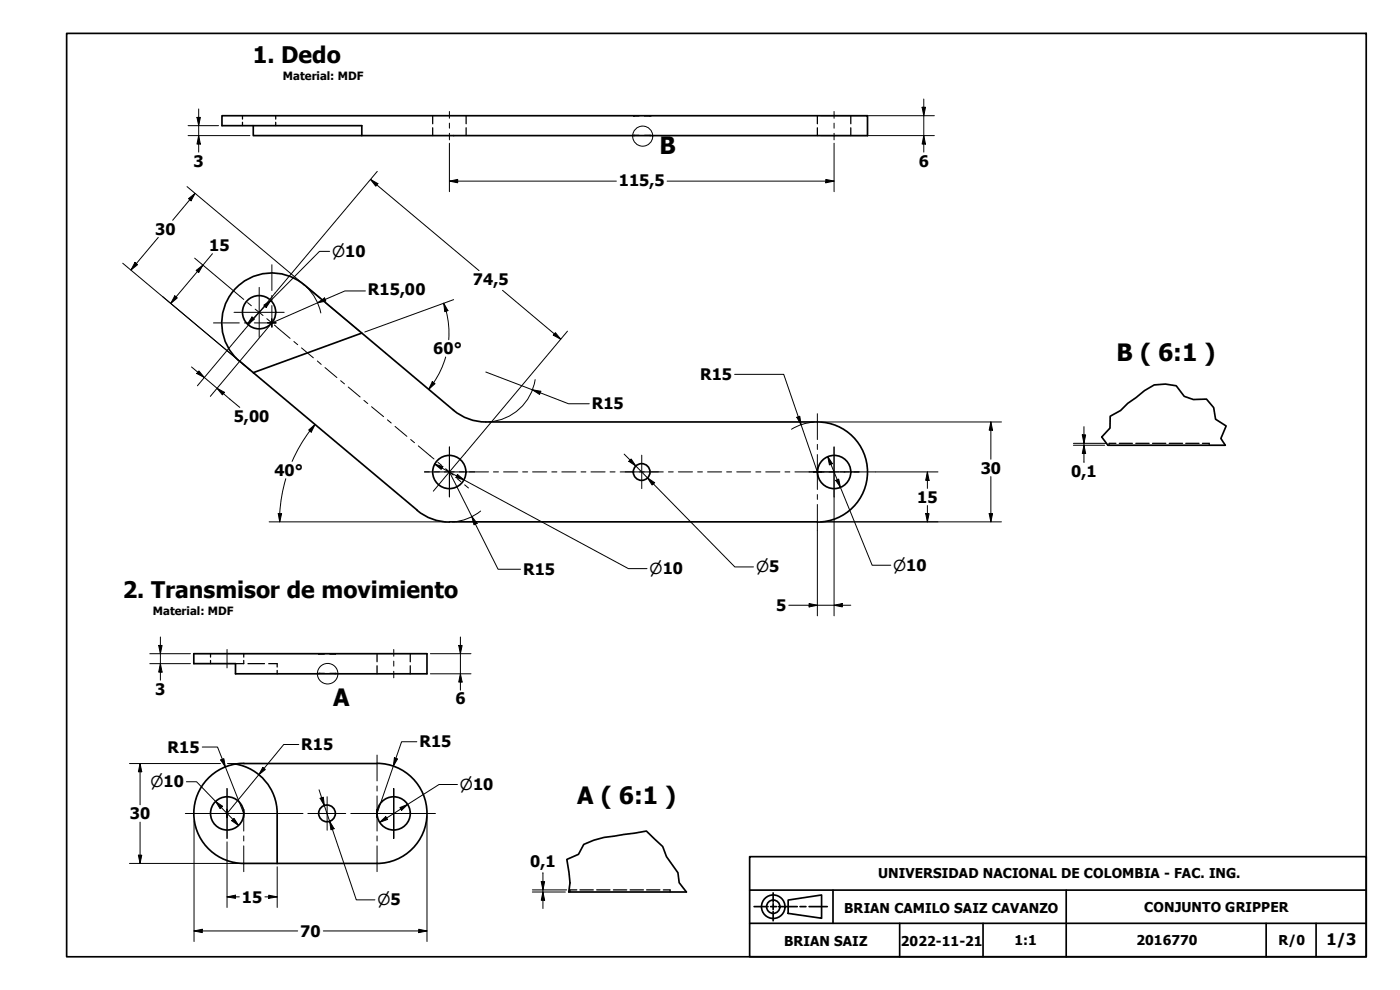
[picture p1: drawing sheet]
<svg xmlns="http://www.w3.org/2000/svg" width="420mm" height="297mm" viewBox="0 0 420 297" stroke-linecap="round" stroke-linejoin="round" font-family="sans-serif">
<!-- layer: Visible (ISO) -->
<g fill="none" stroke="#000" stroke-width=".51">
<path d="M76 37.7v3h32.6v-3h-42v-3h193.7v6h-151.7M108.6 99.9l-17.4-14.5a15 15 0 0 0-21.1 1.9 15 15 0 0 0 1.8 21.1M71.9 108.4l4.1 3.4M136.1 123.1a15 15 0 0 0 9.7 3.5h99.5M136.1 123.1l-27.5-23.2-32.6 11.9 49.2 41.3M245.3 126.6a15 15 0 0 1 15 15 15 15 0 0 1-15 15M332.5 133.6h35.2M125.2 153.1a15 15 0 0 0 9.6 3.5M134.9 156.6h110.4M58.2 196.1h69.9v6.1h-57.4v-3.1h-12.5zM62.8 233.2a15 15 0 0 1 10.4-4.2l40 .1a15 15 0 0 1 14.9 15 15 15 0 0 1-15 15h-39.9a15 15 0 0 1-14-9.5 15 15 0 0 1 3.6-16.4zM70.7 229.2a15 15 0 0 1 12.5 14.9v15"/>
<path d="M170.7 267.6h35.3"/>
<circle cx="77.8" cy="93.7" r="5"/>
<circle cx="134.8" cy="141.6" r="5"/>
<circle cx="192.6" cy="141.6" r="2.51"/>
<circle cx="250.3" cy="141.6" r="5"/>
<circle cx="68.2" cy="244" r="5"/>
<circle cx="98.1" cy="244" r="2.51"/>
<circle cx="118.1" cy="244" r="5"/>
</g>
<!-- layer: Hidden (ISO) -->
<g fill="none" stroke="#000" stroke-width=".38">
<path d="M72.8 34.7v1M72.8 36.7v1M82.7 34.7v1M82.7 36.7v1M129.9 34.7v2.4M129.9 38.3v2.4M139.9 34.7v2.4M139.9 38.3v2.4M190.1 34.8h1.7M193.4 34.8h1.7M245.3 34.7v2.4M245.3 38.3v2.4"/>
<path d="M255.3 34.7v2.4M255.3 38.3v2.4M190.1 40.6h1.7M193.4 40.6h1.7M332.9 133.4v.2M334.9 133h-2v.2M335.9 133h4M340.9 133h4M345.9 133h4M350.9 133h4M355.9 133h4M360.9 133h2v.2"/>
<path d="M362.9 133.4v.2M63.2 196.1v1.1M63.2 198.2v.9M73.2 198.2v.9h-2.5M73.2 196.1v1.1M74.4 199.1h5M80.6 199.1h2.6v1M95.6 196.1l1.7 .2M100.6 196.1l-1.6 .2M113.2 196.1v2.5M113.2 199.8v2.4M123.1 196.1v2.5"/>
<path d="M123.1 199.8v2.4M83.2 201.2v1M95.6 202h1.7M95.6 202.1v.1M99 202h1.6M100.6 202.1v.1M171.1 267.4v.2M173.1 267h-2v.2M174.1 267h4M179.1 267h4M184.1 267h4M189.1 267h4"/>
<path d="M194.1 267h4M199.1 267h2v.2M201.1 267.4v.2"/>
</g>
<g fill="#000">
<circle cx="190.1" cy="34.8" r=".19"/>
<circle cx="190.1" cy="34.7" r=".19"/>
<circle cx="195.1" cy="34.7" r=".19"/>
<circle cx="195.1" cy="34.8" r=".19"/>
<circle cx="190.1" cy="40.7" r=".19"/>
<circle cx="190.1" cy="40.6" r=".19"/>
<circle cx="195.1" cy="40.7" r=".19"/>
<circle cx="195.1" cy="40.6" r=".19"/>
<circle cx="95.6" cy="202" r=".19"/>
<circle cx="100.6" cy="202" r=".19"/>
</g>
<!-- layer: Break Line (ISO) -->
<path d="M332.5 133.6l-1.9-2.5 2.5-2.7 .1-3.5 3.1-1.7 2.2-2.2 5-3.8 2.9-1.7 3.4-.3 3.2 .5 2.4 3.2 2.7 1 4-.2 2.1 2.6 .6 3.5 3.2 2-1.6 3.8 1.3 2M170.7 267.6l.4-2.7-1-7 3.5-1.6 1.6-2.9 3-1.3 3.1-.8 12.7-1.9 4.9 4.6 1.1 3 3.5 4.9 .3 2.9 2.2 2.8" fill="none" stroke="#000" stroke-width=".51"/>
<!-- layer: Detail Boundary (ISO) -->
<g fill="none" stroke="#000" stroke-width=".3">
<circle cx="192.9" cy="40.8" r="3"/>
<circle cx="98.3" cy="202.1" r="3.1"/>
</g>
<!-- layer: Border (ISO) -->
<path d="M20 10h390v277.1h-390z" fill="none" stroke="#000" stroke-width=".51"/>
<!-- layer: Title (ISO) -->
<g fill="none" stroke="#000" stroke-width=".51">
<path d="M225 257h185v30.1h-185zM225 277h185M225 267.1h185M226.3 272h4.2M231.3 272h1.7M232 267.9v2.8M232 271.1v1.8M232 273.5v2.8M233.6 272h5.7M236.5 270.1l10.1-1.6v7l-10.1-1.4zM240.1 272h1.8M242.8 272h5.5"/>
<path d="M250 267.1v9.9M270 277v10.1M295 277v10.1M320 267.1v20M380 277v10.1M395 277v10.1"/>
<circle cx="232.1" cy="272.1" r="3.5"/>
<circle cx="232.1" cy="272.1" r="2"/>
</g>
<!-- layer: Dimension (ISO) -->
<g fill="none" stroke="#000" stroke-width=".3">
<path d="M56.5 37.7h9.1M59.1 35.2h1l-.5 2.5zM59.6 32.7v12.9M246.3 34.7h3.9M250.4 34.7h30M276.7 32.2h1l-.5 2.5zM277.2 29.7v15.9M56.1 56l40 33.5M56.5 40.7h18.5M56.6 59.6l1.9-1.6-1.2 2.2zM58.5 58l-6.7 8.1M59.6 40.7l.5 2.5h-1z"/>
<path d="M111.2 53.8l2.2 1.3-.6 .8zM111.2 53.8l32.6 27.4M113.2 51.4l-30.7 36.5M134.9 54.3l2.5-.5v1zM134.9 54.3h50.1M134.9 43v14.5M200.2 54.3h50.1M246.3 40.7h3.9M247.8 53.8l2.5 .5-2.5 .5zM250.3 43v14.5M250.4 40.7h30M277.2 40.7l.5 2.5h-1z"/>
<path d="M36.8 79l38.4 32.2-26.4-22.3M40.5 78.7l.8 .7-2 1.6zM47.5 71.2l-8.2 9.8M58.4 77.5l13.6 11.4M63.8 76.1l-12.6 14.9M98.9 75.4h-3l-21.7 21.9M52.5 88.8l.7 .6-2 1.6zM58.9 81.1l2-1.5-1.3 2.2zM73 99.4l-13.8 16.3M75.6 95.1l.7 .7-2.1 1.5zM79.2 91.6l2.1-1.4-1.4 2.1zM81 97.6l-17.9 21.3"/>
<path d="M92 86.1a15 15 0 0 1 4.3 7.8M95.3 90.9l2.1-1.5 .4 .9zM97.8 90.9l10 8.4M109.7 87.3h-6.2l-21.9 9.6M133.2 91l1.2 2.2-.9 .3zM133.2 91a26.2 26.2 0 0 1 1.5 10.9M136.1 89.9l-26.6 9.7M150.8 87.1l17.5 14.7M166.7 99.8l1.6 2-2.2-1.2zM170.3 99.4l-30.6 36.5M57.5 110.1l14.4 12.1M59.7 111.3l1.6 2-2.2-1.2z"/>
<path d="M65.2 116.5l2.2 1.2-.7 .8zM129.7 114.5l.9 .6-1.9 1.7zM130.2 114.8l-1.5 2M133.8 107.1a26.2 26.2 0 0 1-3.7 7.7M145.8 111.6l24.8 9.5h6.2M159.8 117l2.5 .4-.4 .9zM160.6 113.9a15 15 0 0 1-13.8 12.7M220.5 112.3h14.7l10.1 29.3M92.6 129l2-1.6-1.2 2.3zM93 129.3l-2.9 4.4-2.4 4.8M94.6 127.4l-1.6 1.9M130.4 139.2l2.5 .8-.5 .8z"/>
<path d="M130.4 139.2l58.2 31.4h5.6M187.3 136.3l7 7.1M188.7 138.4l.7-.7 1.4 2.1zM239.1 125.2l.9-.3 .4 2.5zM244.3 126.6a15 15 0 0 0-6.8 2.2M246.3 126.6h54.2M248.4 137l1.4 2.1-.9 .4zM248.4 137l13.3 32.6h5.6M297.4 126.6l.5 2.5h-1zM297.4 126.6v11.2M322.1 133h9.8M322.1 133.6h9.4"/>
<path d="M324.8 130.5h1l-.5 2.5zM325.3 133.6l.5 2.5h-1zM325.3 128v10.7M80.8 156.6h53.1M83.5 154.1h1l-.6 2.5zM84 154.1l-.1 2.5M85.8 143.6l-1.2 5.2-.6 5.3M134.9 141.6l14.6 29.2h6.7M137.3 142.4l2 1.6-2.5-.8zM141.6 155l1.6 2-1 .5zM144.2 153.3a15 15 0 0 1-8.4 3.3M194.3 143.4l2.2 1.4-.8 .7z"/>
<path d="M194.3 143.4l26.2 26.7h5.6M194.3 143.4l1.8 1.7M245.3 159.1v25.7M246.3 156.6h54.2M250.3 149.1v35.7M250.8 144.1l.9-.4 .5 2.5zM262.8 141.6h18.7M277.8 154.1h1l-.5 2.5zM278.3 141.6l.5 2.5h-1zM278.3 141.6v4.9M278.3 151.7v4.9M296.9 154.1h1l-.5 2.5z"/>
<path d="M297.4 143v13.6M45 196.1h12.1M45 199.1h12.1M47.6 193.7h1l-.5 2.4zM48.1 199.1l.5 2.6h-1zM48.1 191.1v13M129.2 196.1h12.2M137.7 193.7h1l-.5 2.4zM138.2 191.1v16M236.7 181.6h18.6M242.8 181.1l2.5 .5-2.5 .5zM250.3 181.6l2.5-.5v1z"/>
<path d="M129.2 202.2h12.2M138.2 202.2l.5 2.4h-1zM38.9 229.1h27.3M42 229.1l.5 2.5h-1zM42 229.1v12.4M55.9 234.6h3.1l12.6 13.1M60.7 224.1h4.6l7.9 20M66.2 228l1-.4 .4 2.5zM68.3 229.1h3.8M78.9 230.2l.7 .7-1.9 1.6zM89.7 223.4h-4.5l-17.1 20.7M95.8 237l3.1 9.4"/>
<path d="M96.1 239.5l.9-.3 .3 2.5zM118.4 227.4l.9 .3-1.3 2.2zM125.1 222.6h-4.6l-7.3 21.5M137.3 235.4h-5.5l-17.9 11.3M38.9 259.1h34.1M41.5 256.6h1l-.5 2.5zM42 246.7v12.4M58.2 246.3v36.2M64.7 240.5l2.1 1.4-.8 .7zM68.1 252.6v19.7M70.2 245.5l1.4 2.2-2.1-1.5zM73.3 259.1h8.9"/>
<path d="M98.9 246.4l1.4 2.3-1 .3zM98.9 246.4l8 23.6h5.6M98.9 246.4l.9 2.4M113.9 246.7l1.9-1.7 .5 .9zM120 242.3l2.4-1-1.9 1.8zM128.1 245.1v37.4M58.2 279.3l2.5-.5v1zM58.2 279.3h31.1M68.1 269.1l2.6-.5v.9zM68.1 269.1h3.7M79.5 269.1h3.7M80.6 268.6l2.6 .5-2.6 .4z"/>
<path d="M83.2 260.1v12.2M97 279.3h31.1M125.7 278.8l2.4 .5-2.4 .5zM159.8 267.6h9.9M159.8 267h10.3M162.4 264.5h1l-.5 2.5zM162.9 267.6l.5 2.5h-1zM162.9 261.9v10.7"/>
</g>
<g fill="#000">
<path d="M59.1 35.2h1l-.5 2.5z" fill-rule="evenodd"/>
<path d="M276.7 32.2h1l-.5 2.5z" fill-rule="evenodd"/>
<path d="M59.6 40.7l.5 2.5h-1z" fill-rule="evenodd"/>
<path d="M111.2 53.8l2.2 1.3-.6 .8z" fill-rule="evenodd"/>
<path d="M134.9 54.3l2.5-.5v1z" fill-rule="evenodd"/>
<path d="M247.8 53.8l2.5 .5-2.5 .5z" fill-rule="evenodd"/>
<path d="M277.2 40.7l.5 2.5h-1z" fill-rule="evenodd"/>
<path d="M40.5 78.7l.8 .7-2 1.6z" fill-rule="evenodd"/>
<path d="M56.6 59.6l1.9-1.6-1.2 2.2z" fill-rule="evenodd"/>
<path d="M52.5 88.8l.7 .6-2 1.6z" fill-rule="evenodd"/>
<path d="M58.9 81.1l2-1.5-1.3 2.2z" fill-rule="evenodd"/>
<path d="M75.6 95.1l.7 .7-2.1 1.5z" fill-rule="evenodd"/>
<path d="M79.2 91.6l2.1-1.4-1.4 2.1z" fill-rule="evenodd"/>
<path d="M95.3 90.9l2.1-1.5 .4 .9z" fill-rule="evenodd"/>
<path d="M133.2 91l1.2 2.2-.9 .3z" fill-rule="evenodd"/>
<path d="M59.7 111.3l1.6 2-2.2-1.2z" fill-rule="evenodd"/>
<path d="M65.2 116.5l2.2 1.2-.7 .8z" fill-rule="evenodd"/>
<path d="M129.7 114.5l.9 .6-1.9 1.7z" fill-rule="evenodd"/>
<path d="M159.8 117l2.5 .4-.4 .9z" fill-rule="evenodd"/>
<path d="M166.7 99.8l1.6 2-2.2-1.2z" fill-rule="evenodd"/>
<path d="M92.6 129l2-1.6-1.2 2.3z" fill-rule="evenodd"/>
<path d="M188.7 138.4l.7-.7 1.4 2.1z" fill-rule="evenodd"/>
<path d="M239.1 125.2l.9-.3 .4 2.5z" fill-rule="evenodd"/>
<path d="M248.4 137l1.4 2.1-.9 .4z" fill-rule="evenodd"/>
<path d="M297.4 126.6l.5 2.5h-1z" fill-rule="evenodd"/>
<path d="M324.8 130.5h1l-.5 2.5z" fill-rule="evenodd"/>
<path d="M325.3 133.6l.5 2.5h-1z" fill-rule="evenodd"/>
<path d="M83.5 154.1h1l-.6 2.5z" fill-rule="evenodd"/>
<path d="M130.4 139.2l2.5 .8-.5 .8z" fill-rule="evenodd"/>
<path d="M137.3 142.4l2 1.6-2.5-.8z" fill-rule="evenodd"/>
<path d="M141.6 155l1.6 2-1 .5z" fill-rule="evenodd"/>
<path d="M194.3 143.4l2.2 1.4-.8 .7z" fill-rule="evenodd"/>
<path d="M250.8 144.1l.9-.4 .5 2.5z" fill-rule="evenodd"/>
<path d="M277.8 154.1h1l-.5 2.5z" fill-rule="evenodd"/>
<path d="M278.3 141.6l.5 2.5h-1z" fill-rule="evenodd"/>
<path d="M296.9 154.1h1l-.5 2.5z" fill-rule="evenodd"/>
<path d="M47.6 193.7h1l-.5 2.4z" fill-rule="evenodd"/>
<path d="M137.7 193.7h1l-.5 2.4z" fill-rule="evenodd"/>
<path d="M242.8 181.1l2.5 .5-2.5 .5z" fill-rule="evenodd"/>
<path d="M250.3 181.6l2.5-.5v1z" fill-rule="evenodd"/>
<path d="M48.1 199.1l.5 2.6h-1z" fill-rule="evenodd"/>
<path d="M138.2 202.2l.5 2.4h-1z" fill-rule="evenodd"/>
<path d="M42 229.1l.5 2.5h-1z" fill-rule="evenodd"/>
<path d="M66.2 228l1-.4 .4 2.5z" fill-rule="evenodd"/>
<path d="M78.9 230.2l.7 .7-1.9 1.6z" fill-rule="evenodd"/>
<path d="M96.1 239.5l.9-.3 .3 2.5z" fill-rule="evenodd"/>
<path d="M118.4 227.4l.9 .3-1.3 2.2z" fill-rule="evenodd"/>
<path d="M41.5 256.6h1l-.5 2.5z" fill-rule="evenodd"/>
<path d="M64.7 240.5l2.1 1.4-.8 .7z" fill-rule="evenodd"/>
<path d="M70.2 245.5l1.4 2.2-2.1-1.5z" fill-rule="evenodd"/>
<path d="M98.9 246.4l1.4 2.3-1 .3z" fill-rule="evenodd"/>
<path d="M113.9 246.7l1.9-1.7 .5 .9z" fill-rule="evenodd"/>
<path d="M120 242.3l2.4-1-1.9 1.8z" fill-rule="evenodd"/>
<path d="M58.2 279.3l2.5-.5v1z" fill-rule="evenodd"/>
<path d="M68.1 269.1l2.6-.5v.9z" fill-rule="evenodd"/>
<path d="M80.6 268.6l2.6 .5-2.6 .4z" fill-rule="evenodd"/>
<path d="M125.7 278.8l2.4 .5-2.4 .5z" fill-rule="evenodd"/>
<path d="M162.4 264.5h1l-.5 2.5z" fill-rule="evenodd"/>
<path d="M162.9 267.6l.5 2.5h-1z" fill-rule="evenodd"/>
</g>
<!-- layer: Center Mark (ISO) -->
<g fill="none" stroke="#000" stroke-width=".3">
<path d="M81.6 79.4v7.8M64.1 96.9h7.7M70.2 93.7h15.1M73.3 96.9h1.6M76.3 96.9h5.3h-1.3M77.8 86.2v15M81.6 91.7v5.2v-1.2M81.6 98.2v-1.3v1.3M81.6 88.6v1.6M82.5 87.9l-9.5 11.5M82.9 96.9h-1.3h1.3M134.9 134.1v15"/>
<path d="M139.7 135.9l-9.7 11.5M192.6 136.6v10M245.3 136.4v5.2v-1.2M245.3 124.1v7.8M245.3 133.3v1.6M250.3 134.1v15M127.4 141.6h15M187.6 141.6h10M242.8 141.6h15M244.1 141.6h1.2h-1.2M245.3 142.9v-1.3v5.3M245.3 148.4v1.4"/>
<path d="M245.3 151.4v7.7M246.6 141.6h-1.3h5.3M252.1 141.6h1.5M255.1 141.6h7.7M68.1 236.6v15M98.2 239.1v10M113.2 238.8v5.3v-1.3M113.2 226.6v7.7M113.2 235.8v1.5M118.2 236.6v15zM55.6 244.1h7.8M60.6 244.1h15"/>
<path d="M64.9 244.1h1.5M66.9 244.1h1.2h-1.2M67.9 244.1h5.3h-1.3M68.1 242.8v1.3v-1.3M68.1 245.3v-1.2v1.2M69.4 244.1h-1.3h5.3M73.2 242.8v1.3v-1.3M73.2 245.3v-1.2v5.3M73.2 250.8v1.5M73.2 253.8v7.7M74.4 244.1h-1.2h1.2M74.9 244.1h1.5"/>
<path d="M77.9 244.1h7.8M93.2 244.1h9.9M110.7 244.1h15M111.9 244.1h1.3h-1.3M113.2 245.3v-1.2v5.3M113.2 250.8v1.5M113.2 253.8v7.7M114.4 244.1h-1.2h5.2M119.9 244.1h1.5M122.9 244.1h7.8"/>
</g>
<!-- layer: Centerline (ISO) -->
<g fill="none" stroke="#000" stroke-width=".3">
<path d="M134.9 33.5v2M134.9 36.9v1.6M134.9 40v2M250.3 33.5v2M250.3 36.9v1.6M250.3 40v2M72 88.9l1.2 .9M74.3 90.8l1.1 .9M76.6 92.8l2.3 1.9M80.1 95.6l1.1 1M82.4 97.5l4.7 4M88.2 102.5l1.1 .9"/>
<path d="M90.5 104.4l3.5 3M95.2 108.3l1.2 1M97.5 110.3l3.6 3M102.2 114.2l1.2 1M104.5 116.1l3.6 3M109.2 120.1l1.2 1M111.5 122l3.6 3M116.3 126l1.1 .9M118.6 127.9l3.5 3M123.3 131.9l1.1 .9M125.5 133.8l4.7 3.9M131.4 138.7l1.2 1"/>
<path d="M127.4 141.6h1.4M130.4 141.6h1.5M133.3 141.6h3M133.7 140.6l2.3 1.9M137.2 143.6l1.1 .9M137.9 141.6h1.5M139.4 145.5l1.2 .9M140.8 141.6h5.8M148.1 141.6h1.5M151.1 141.6h4.3M156.8 141.6h1.6M159.8 141.6h4.3"/>
<path d="M165.6 141.6h1.5M168.6 141.6h4.2M174.4 141.6h1.4M177.4 141.6h4.2M183.1 141.6h1.5M186.1 141.6h4.2M191.8 141.6h1.6M194.8 141.6h4.3M200.6 141.6h1.5M203.6 141.6h4.2M209.4 141.6h1.4M212.3 141.6h4.3"/>
<path d="M218.1 141.6h1.5M221.1 141.6h4.2M226.8 141.6h1.5M229.8 141.6h4.3M235.6 141.6h1.4M238.6 141.6h5.7M245.8 141.6h1.5M248.8 141.6h3M253.3 141.6h1.5M256.3 141.6h1.5M68.1 194.9v5.5M118.2 194.9v2"/>
<path d="M118.2 198.4v1.5M118.2 201.4v2M60.6 244.1h1.6M63.6 244.1h1.6M66.7 244.1h3M71.2 244.1h1.4M74.2 244.1h6.8M82.5 244.1h1.5M85.5 244.1h5.4M92.4 244.1h1.5M95.4 244.1h5.4M102.3 244.1h1.5"/>
<path d="M105.3 244.1h6.8M113.7 244.1h1.4M116.6 244.1h3M121.2 244.1h1.5M124.1 244.1h1.6"/>
</g>
<g font-size="7.2">
<text x="197.9" y="46.3">B</text>
<text x="335.1" y="108.3">B ( 6:1 )</text>
<text x="99.9" y="211.8">A</text>
<text x="173.2" y="241.2">A ( 6:1 )</text>
</g>
<g font-size="6.9">
<text x="75.9" y="19">1. Dedo</text>
<text x="36.8" y="179.5">2. Transmisor de movimiento</text>
</g>
<g font-size="4.8">
<text x="58.1" y="50">3</text>
<text x="275.7" y="50">6</text>
<text x="185.7" y="55.7">115,5</text>
<text x="46.6" y="70.4">30</text>
<text x="62.8" y="75.3">15</text>
<text x="110.4" y="88.6">R15,00</text>
<text x="141.9" y="85.5">74,5</text>
<text x="130" y="106.3">60°</text>
<text x="210.1" y="114.1">R15</text>
<text x="177.6" y="122.9">R15</text>
<text x="70.2" y="126.5">5,00</text>
<text x="82.4" y="142.8">40°</text>
<text x="294.3" y="142.2">30</text>
<text x="321.5" y="143.1">0,1</text>
<text x="275.3" y="150.8">15</text>
<text x="157" y="172.5">R15</text>
<text x="232.9" y="183.3">5</text>
<text x="46.6" y="208.4">3</text>
<text x="136.7" y="211.4">6</text>
<text x="50.3" y="225.9">R15</text>
<text x="90.4" y="225.1">R15</text>
<text x="125.9" y="224.3">R15</text>
<text x="39" y="245.8">30</text>
<text x="159.1" y="260.3">0,1</text>
<text x="72.6" y="270.8">15</text>
<text x="90.1" y="281.1">70</text>
<text x="398.1" y="283.5">1/3</text>
</g>
<g font-size="4.6">
<text x="99.7" y="77.1">⌀10</text>
<text x="194.9" y="172.3">⌀10</text>
<text x="226.9" y="171.8">⌀5</text>
<text x="268.1" y="171.2">⌀10</text>
<text x="45.1" y="236.3">⌀10</text>
<text x="138" y="237">⌀10</text>
<text x="113.3" y="271.6">⌀5</text>
</g>
<g font-size="4.1">
<text x="263.5" y="263.5">UNIVERSIDAD NACIONAL DE COLOMBIA - FAC. ING.</text>
<text x="253.4" y="274">BRIAN CAMILO SAIZ CAVANZO</text>
<text x="343.4" y="273.7">CONJUNTO GRIPPER</text>
<text x="235.3" y="283.8">BRIAN SAIZ</text>
<text x="270.4" y="283.8">2022-11-21</text>
<text x="304.4" y="283.6">1:1</text>
<text x="341.1" y="283.6">2016770</text>
<text x="383.7" y="283.5">R/0</text>
</g>
<g font-size="3.4">
<text x="84.9" y="24.1">Material: MDF</text>
<text x="45.9" y="184.6">Material: MDF</text>
</g>
</svg>
